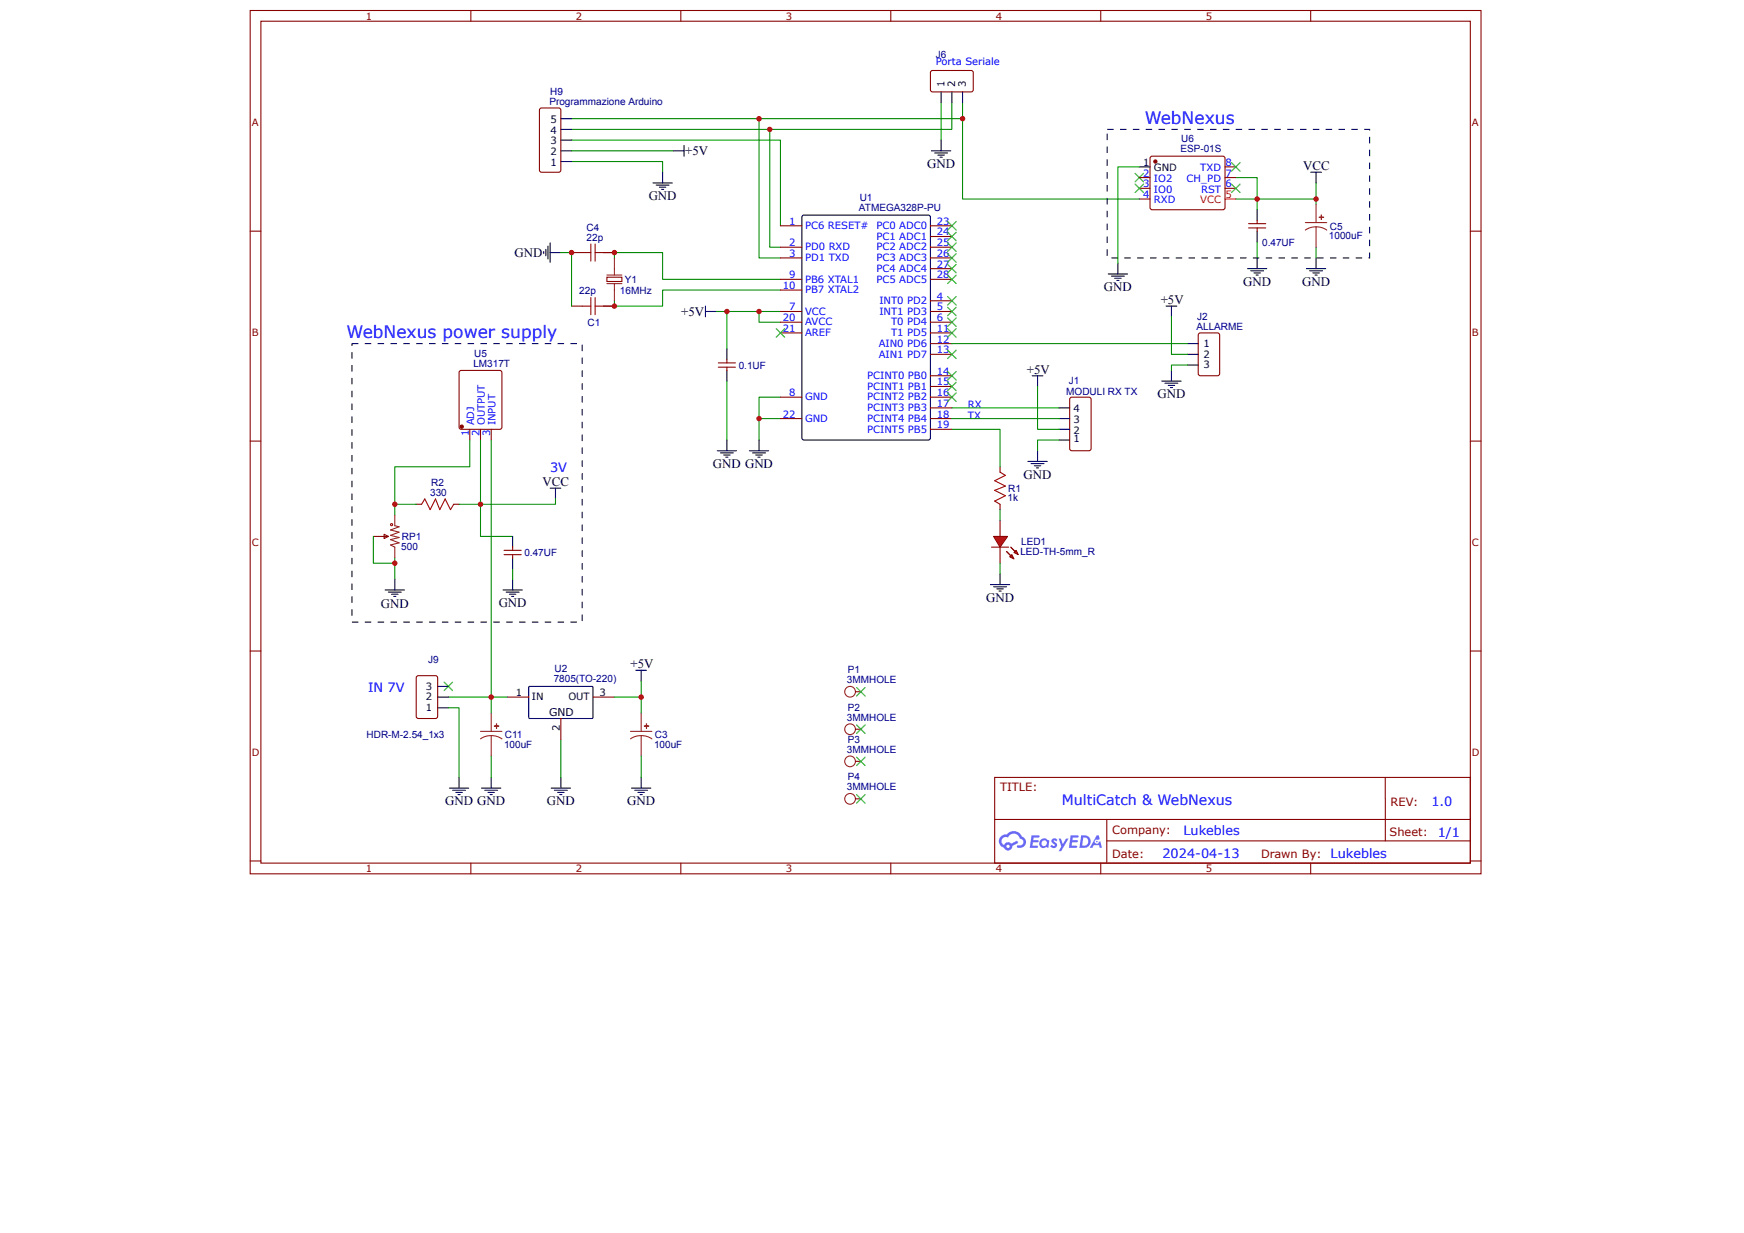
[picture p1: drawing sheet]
<svg xmlns="http://www.w3.org/2000/svg" width="297mm" height="210mm" viewBox="0 0 297 210" stroke-linecap="round" stroke-linejoin="round" font-family="sans-serif">
<g fill="none" stroke="#800" stroke-width=".18">
<path d="M42.6 1.8h209.6v147h-209.6zM44.4 3.6h206v143.4h-206zM80.2 1.8v1.8M115.9 1.8v1.8M151.7 1.8v1.8M187.5 1.8v1.8M223.2 1.8v1.8M42.6 39.4h1.8M250.4 39.4h1.8M42.6 75.1h1.8M250.4 75.1h1.8M42.6 110.9h1.8"/>
<path d="M250.4 110.9h1.8M169.4 132.4h81v14.6h-81zM169.4 139.6h80.9M188.5 139.6v7.3M235.9 132.4v10.8M42.6 146.6h1.8M80.2 147v1.8M115.9 147v1.8M151.7 147v1.8M187.5 147v1.8M188.5 143.2h61.8M223.2 147v1.8"/>
<path d="M250.4 146.6h1.8"/>
</g>
<g fill="#58f">
<path d="M179.2 142.9l.4-.1h.3l.2 .2-.2 .3a.24 .24 0 0 0-.2-.2 .24 .24 0 0 0-.2 .1v.1a.75 .75 0 0 1 .4 1l-.6 .1-.4-.3 .2-.2 .4 .2 .1-.2a.91 .91 0 0 1-.5-.9z"/>
<path d="M180.3 142.8h.4l.3 1 .6-1h.4l-1.3 2.2h-.4l.4-.8z"/>
<path d="M175.7 142.3h1.3v.1l-.1 .2h-.9v.5h.7l.2 .2-.2 .2h-.8l-.1 .5h.8l.1 .1v.2l-1.3 .1z"/>
<path d="M182.3 142.3h1.4v.1l-.2 .2h-.8l-.1 .5h.8l.2 .2-.2 .2h-.8l-.1 .5h.8l.1 .1v.2l-1.4 .1z"/>
<path d="M186.8 142.3h.3l.2 .6-.3 .2a.36 .36 0 0 0-.5 .1 .36 .36 0 0 0 .2 .5 .36 .36 0 0 0 .4-.3l.3-.1 .3 1.1h-.4l-.2-.5h-.8l-.3 .5h-.4z"/>
<path d="M184.1 142.3l-.3 2.1h.7a1.09 1.09 0 0 0 1.2-1.1 1.09 1.09 0 0 0-1.2-1zM184.5 142.6a.73 .73 0 0 1 .8 .9 .73 .73 0 0 1-1 .5z"/>
<path d="M177.3 143a.8 .8 0 0 0-.2 1.1 .8 .8 0 0 0 1.1 .2l.3 .1 .2-1.2-.3-.1a.72 .72 0 0 0-1.1-.1zM177.3 143.6a.5 .5 0 0 1 1 0 .5 .5 0 0 1-1 0z"/>
<path d="M170.4 142.5a1.14 1.14 0 0 0 .6 1.9 .73 .73 0 0 0 .8 .4 .73 .73 0 0 0 .6-.7l1-.5-.2-.4-1 .5a.74 .74 0 0 0-1.2 .2 .71 .71 0 0 1-.4-1 .71 .71 0 0 1 1.1-.2 1.07 1.07 0 0 1 1.1-.7 1.07 1.07 0 0 1 .9 .9 .59 .59 0 0 1 .5 .7 .59 .59 0 0 1-.8 .4h-.2v.3a1.02 1.02 0 0 0 1.4-.5 1.02 1.02 0 0 0-.6-1.3 1.58 1.58 0 0 0-2.6-.4l-.4 .1zM171.4 144.2a.28 .28 0 0 1 .5 0 .28 .28 0 0 1-.5 0z"/>
<circle cx="186.8" cy="143.3" r=".14"/>
</g>
<g fill="#000">
<path d="M132.2 56l1.4 1.4zM133.6 56l-1.4 1.4z"/>
<path d="M75.6 116.2l1.5 1.4zM77.1 116.2l-1.5 1.4z"/>
</g>
<path d="M132.2 56l1.4 1.4M133.6 56l-1.4 1.4M75.6 116.2l1.5 1.4M77.1 116.2l-1.5 1.4" fill="none" stroke="#3c3" stroke-width=".18"/>
<g fill="none" stroke="#8d2323" stroke-width=".18">
<path d="M103.4 48.3h2.5M103.4 46.8h2.5M104.6 43.9v2.9M104.6 48.3v2.9M81.8 124.6h3.7M83.7 125.3l-1.2 .2-.7 .3M83.7 125.3l.7 .1 1.1 .4M83.7 121.5v3.1M83.7 125.3v3.5"/>
<circle cx="144.8" cy="117.8" r=".91"/>
<circle cx="144.8" cy="129.7" r=".91"/>
<circle cx="144.8" cy="136.1" r=".91"/>
<circle cx="144.8" cy="124.2" r=".91"/>
</g>
<g fill="none" stroke="#800" stroke-width=".18">
<path d="M92 18.4h3.1l.4 .2v10.4l-.2 .3h-3.1l-.3-.1v-10.4zM132.9 38.5h3.7M158.4 38.5h3.7M103.4 47.2h2.5v.7h-2.5zM132.9 42.1h3.7M132.9 43.9h3.7M132.9 53.1h3.7M132.9 54.9h3.7M132.9 47.6h3.7M132.9 49.4h3.7M132.9 56.7h3.7M158.4 42.1h3.7"/>
<path d="M158.4 43.9h3.7M158.4 51.2h3.7M158.4 53.1h3.7M158.4 54.9h3.7M158.4 47.6h3.7M158.4 56.7h3.7M158.4 58.5h3.7M158.4 40.3h3.7M158.4 45.8h3.7M132.9 67.6h3.7M132.9 71.3h3.7M158.4 67.6h3.7"/>
<path d="M158.4 60.3h3.7M158.4 64h3.7M158.4 65.8h3.7M158.4 69.5h3.7M158.4 71.3h3.7M158.4 73.1h3.7M145.7 117.8h.9M145.7 136.1h.9M145.7 129.7h.9M145.7 124.2h.9"/>
</g>
<g fill="none" stroke="#080" stroke-width=".18">
<path d="M160.3 17.5v6.4M162.1 17.5v4.5h-31M163.9 17.5v2.7h-34.6M97.3 27.5h15.5v1.8M97.3 20.2h32v23.7h3.6M97.3 22h33.8v20.1h1.8M97.3 23.9h35.6v14.6M97.3 25.7h17.4M102.8 43h10v4.6h20.1M104.6 43v.9M104.6 51.2v.9M122 53.1h1.8"/>
<path d="M129.3 53.1h-5.5v6.3M132.9 53.1h-3.6v1.8h3.6M132.9 49.4h-20.1v2.7h-10M123.8 64.9v10M129.3 71.3v3.6M132.9 67.6h-3.6v3.7h3.6"/>
</g>
<g fill="none" stroke="#000" stroke-width=".18">
<path d="M95.5 25.7h1.8M95.5 27.5h1.8M95.5 23.9h1.8M95.5 22h1.8M95.5 20.2h1.8M111.2 31.2h3.3M111.7 31.5h2.2M112.3 31.9h1.1M112.7 32.3h.3M112.8 29.3v1.9M114.7 25.7h1.8M116.5 24.8v1.8"/>
<path d="M136.6 36.8l.3-.2h21.2l.3 .2v37.8l-.1 .3h-21.4l-.3-.1zM158.6 25.7h3.3M159.2 26.1h2.2M159.7 26.4h1.1M160.1 26.8h.4M160.3 23.9v1.8M92.6 42.8v.4M93 42.5v1.1M93.3 41.9v2.2M93.7 43h1.8M93.7 41.4v3.3M120.1 53.1h1.9"/>
<path d="M120.1 52.1v1.9M122.1 76.8h3.3M122.7 77.1h2.2M123.2 77.5h1.1M123.6 77.9h.4M123.8 74.9v1.9M127.6 76.8h3.3M128.2 77.1h2.2M128.7 77.5h1.1M129.1 77.9h.3M129.3 74.9v1.9M168.7 99.6h3.2"/>
<path d="M169.2 99.9h2.2M170.3 97.7v1.9M108.3 114.2h1.8M109.2 114.2v1.8M169.8 100.3h1.1M170.1 100.7h.4M107.6 134.2h3.2M108.1 134.6h2.2M108.6 135h1.1M109 135.3h.4M109.2 132.4v1.8"/>
</g>
<path d="M84.2 123.7h.7z" fill="#8d2323"/>
<path d="M84.2 123.7h.7z" fill="none" stroke="#8d2323" stroke-width=".18"/>
<path d="M84.5 123.3l.1 .7z" fill="#8d2323"/>
<path d="M84.5 123.3l.1 .7zM107.4 124.6h3.6M109.2 125.3l-.8 .1-1 .4M109.2 125.3l.8 .1 1 .4M109.2 121.5v3.1M109.2 125.3v3.5" fill="none" stroke="#8d2323" stroke-width=".18"/>
<path d="M109.7 123.7h.8z" fill="#8d2323"/>
<path d="M109.7 123.7h.8z" fill="none" stroke="#8d2323" stroke-width=".18"/>
<path d="M110.1 123.3v.7z" fill="#8d2323"/>
<path d="M110.1 123.3v.7z" fill="none" stroke="#8d2323" stroke-width=".18"/>
<path d="M76.4 118.7h7.3v2.8" fill="none" stroke="#080" stroke-width=".18"/>
<g fill="#000">
<path d="M145.9 117.1l1.4 1.4zM145.9 118.5l1.4-1.4z"/>
<path d="M145.9 123.5l1.4 1.4zM145.9 124.9l1.4-1.4z"/>
<path d="M145.9 128.9l1.4 1.5zM145.9 130.4l1.4-1.5z"/>
<path d="M145.9 135.3l1.4 1.5zM147.3 135.3l-1.4 1.5z"/>
</g>
<path d="M145.9 117.1l1.4 1.4M147.3 117.1l-1.4 1.4M145.9 123.5l1.4 1.4M145.9 128.9l1.4 1.5M145.9 135.3l1.4 1.5M147.3 123.5l-1.4 1.4M147.3 128.9l-1.4 1.5M147.3 135.3l-1.4 1.5" fill="none" stroke="#3c3" stroke-width=".18"/>
<path d="M170.3 80.4l.9 .6-1.8 .9 1.8 .9-1.8 .7 1.8 .9-1.8 .9 .9 .6" fill="none" stroke="#a00000" stroke-width=".18"/>
<path d="M170.3 79.5v.9M170.3 85.9v.9" fill="none" stroke="#800" stroke-width=".18"/>
<path d="M169.2 91.4h2.4l-1.3 1.8z" fill="#f00"/>
<path d="M168.8 93.2h3M169.2 91.4h2.4l-1.3 1.8z" fill="none" stroke="#800" stroke-width=".18"/>
<path d="M172.1 93.2l.8 .7z" fill="#800"/>
<path d="M172.1 93.2l.8 .7" fill="none" stroke="#800" stroke-width=".18"/>
<path d="M171.4 93.9l.7 .7z" fill="#800"/>
<path d="M171.4 93.9l.7 .7" fill="none" stroke="#800" stroke-width=".18"/>
<path d="M172.7 94.1l.3-.4 .4 .8z" fill="#f00"/>
<path d="M173 93.7l.4 .8-.7-.4z" fill="none" stroke="#800" stroke-width=".18"/>
<path d="M171.9 94.8l.4-.3 .4 .7z" fill="#f00"/>
<g fill="none" stroke="#800" stroke-width=".18">
<path d="M158.5 12.2l.3-.2 6.8 .1 .1 .3v3.1l-.3 .2-6.8-.1-.2-.3zM97.3 43h1.9M97.3 52.1h1.9M102.8 43h1.8M102.8 52.1h1.8M78.2 63.3l.3-.2h6.6l.3 .2 .1 9.5-.2 .3h-6.8l-.3-.2zM170.3 88.6v2.8M170.3 93.2v2.7M171.9 94.8l.4-.3 .4 .7zM70.9 115.3l.3-.2h3l.3 .2v6.7l-.1 .3-3.2 .1-.3-.2zM86.4 118.7h3.6M101 118.7h3.6"/>
<path d="M95.5 122.4v3.6"/>
</g>
<g fill="none" stroke="#000" stroke-width=".18">
<path d="M160.3 15.7v1.8M162.1 15.7v1.8M163.9 15.7v1.8M223.2 29.3h1.8M224.1 29.3v1.9M212.4 45.8h3.3M213 46.1h2.2M213.5 46.5h1.1M213.9 46.8h.4M214.1 43.9v1.9M67.2 98.7v1.8M93.7 83.2h1.8"/>
<path d="M94.6 83.2v1.8M65.6 100.5h3.3M66.1 100.8h2.2M66.7 101.2h1.1M67.1 101.6h.3M74.5 116.9h1.9M74.5 118.7h1.9M90.1 117h10.8v5.3h-10.8zM74.5 120.6h1.9"/>
</g>
<path d="M99.2 43h1.4M99.2 52.1h1.4M100.6 41.6v2.9M100.6 50.7v2.9M101.3 41.6v2.9M101.3 50.7v2.9M101.3 43h1.5M101.3 52.1h1.5" fill="none" stroke="#a00000" stroke-width=".18"/>
<path d="M210.4 30.2h3.7v3.7M210.4 33.9h3.7v1.8M214.1 41.2v2.7M67.2 95v3.7" fill="none" stroke="#080" stroke-width=".18"/>
<path d="M193.3 29.5l1.5 1.5zM194.8 29.5l-1.5 1.5z" fill="#000"/>
<path d="M193.3 29.5l1.5 1.5M194.8 29.5l-1.5 1.5" fill="none" stroke="#3c3" stroke-width=".18"/>
<circle cx="78.6" cy="72.7" r=".27" fill="#800"/>
<g fill="none" stroke="#800" stroke-width=".18">
<path d="M195.9 26.8l.3-.2h12.2l.2 .4v8.5l-.3 .2h-12.3l-.2-.3zM80 73.1v1.8M81.8 73.1v1.8M83.7 73.1v1.8"/>
<circle cx="78.6" cy="72.7" r=".27"/>
</g>
<circle cx="196.8" cy="27.5" r=".27" fill="#800"/>
<g fill="none" stroke="#800" stroke-width=".18">
<path d="M194 30.2h1.8M194 32.1h1.8M194 33.9h1.8M208.6 30.2h1.8M208.6 32.1h1.8M208.6 28.4h1.8M204.1 56.9l.3-.2h2.9l.4 .2v6.7l-.2 .3-3.1 .1-.3-.2zM182.3 67.7l3.1-.1 .4 .2v8.6l-.2 .3-3.1 .1-.3-.2v-8.6zM63.6 91.4h2.5M65.4 91l.7 .4-.7 .3z"/>
<circle cx="196.8" cy="27.5" r=".27"/>
</g>
<g fill="none" stroke="#000" stroke-width=".18">
<path d="M194 28.4h1.8M188.7 46.7h3.3M189.3 47h2.2M189.8 47.4h1.1M190.2 47.8h.4M190.4 44.8v1.9M198.6 52.1h1.8M199.5 52.1v1.9M202.2 58.5h1.9M222.5 45.8h3.3M223 46.1h2.2M223.6 46.5h1.1"/>
<path d="M223.9 46.8h.4M224.1 43.9v1.9M175 78.6h3.3M175.6 79h2.2M175.8 64h1.8M176.1 79.3h1.1M176.5 79.7h.4M176.7 64v1.8M176.7 76.8v1.8M180.3 74.9h1.9M180.3 73.1h1.9M180.3 71.3h1.9"/>
<path d="M180.3 69.5h1.9M197.9 64.9h3.2M198.4 65.3h2.2M198.9 65.6h1.1M199.3 66h.4M199.5 63.1v1.8M202.2 62.2h1.9M202.2 60.3h1.9M87.3 98.7v1.8M85.7 100.5h3.2M86.2 100.8h2.2M86.8 101.2h1"/>
<path d="M87.1 101.6h.4M76.5 134.2h3.3M77.1 134.6h2.2M77.6 135h1.1M78 135.3h.4M78.2 132.4v1.8M82 134.2h3.3M82.6 134.6h2.1M83.1 135h1.1M83.5 135.3h.3M83.7 132.4v1.8M93.9 134.2h3.3"/>
<path d="M94.4 134.6h2.2M95 135h1.1M95.3 135.3h.4M95.5 132.4v1.8"/>
</g>
<path d="M208.6 33.9h1.8" fill="none" stroke="#f00" stroke-width=".18"/>
<g fill="#000">
<path d="M161.4 37.7l1.4 1.5zM161.4 39.2l1.4-1.5z"/>
<path d="M161.4 39.6l1.4 1.4zM161.4 41l1.4-1.4z"/>
<path d="M193.3 31.3l1.5 1.5zM194.8 31.3l-1.5 1.5z"/>
<path d="M209.7 31.3l1.5 1.5zM209.7 32.8l1.5-1.5z"/>
<path d="M161.4 41.4l1.4 1.4zM161.4 42.8l1.4-1.4z"/>
<path d="M161.4 43.2l1.4 1.5zM161.4 44.7l1.4-1.5z"/>
<path d="M161.4 45l1.4 1.5zM162.8 45l-1.4 1.5z"/>
<path d="M161.4 46.8l1.4 1.5zM161.4 48.3l1.4-1.5z"/>
<path d="M161.4 50.5l1.4 1.5zM161.4 52l1.4-1.5z"/>
<path d="M161.4 52.3l1.4 1.5zM161.4 53.8l1.4-1.5z"/>
<path d="M161.4 54.1l1.4 1.5zM161.4 55.6l1.4-1.5z"/>
<path d="M161.4 56l1.4 1.4zM162.8 56l-1.4 1.4z"/>
<path d="M161.4 59.6l1.4 1.5zM161.4 61.1l1.4-1.5z"/>
<path d="M161.4 63.3l1.4 1.4zM161.4 64.7l1.4-1.4z"/>
<path d="M161.4 65.1l1.4 1.5zM161.4 66.6l1.4-1.5z"/>
<path d="M161.4 66.9l1.4 1.5zM161.4 68.4l1.4-1.5z"/>
</g>
<g fill="none" stroke="#3c3" stroke-width=".18">
<path d="M161.4 37.7l1.4 1.5M161.4 39.6l1.4 1.4M162.8 37.7l-1.4 1.5M162.8 39.6l-1.4 1.4M193.3 31.3l1.5 1.5M194.8 31.3l-1.5 1.5M209.7 31.3l1.5 1.5M211.2 31.3l-1.5 1.5M161.4 41.4l1.4 1.4M161.4 43.2l1.4 1.5M161.4 45l1.4 1.5M161.4 46.8l1.4 1.5"/>
<path d="M161.4 50.5l1.4 1.5M161.4 52.3l1.4 1.5M161.4 54.1l1.4 1.5M161.4 56l1.4 1.4M161.4 59.6l1.4 1.5M162.8 41.4l-1.4 1.4M162.8 43.2l-1.4 1.5M162.8 45l-1.4 1.5M162.8 46.8l-1.4 1.5M162.8 50.5l-1.4 1.5M162.8 52.3l-1.4 1.5M162.8 54.1l-1.4 1.5"/>
<path d="M162.8 56l-1.4 1.4M162.8 59.6l-1.4 1.5M161.4 63.3l1.4 1.4M161.4 65.1l1.4 1.5M161.4 66.9l1.4 1.5M162.8 63.3l-1.4 1.4M162.8 65.1l-1.4 1.5M162.8 66.9l-1.4 1.5"/>
</g>
<g fill="none" stroke="#080" stroke-width=".18">
<path d="M163.9 20.2v13.7h30.1M194 28.4h-3.6v16.4M214.1 33.9h10M224.1 31.2v3.6M95.5 43h1.8v9.1M162.1 58.5h40.1M199.5 54v6.3h2.7M224.1 42.1v1.8M81.8 74.9v16.5h5.5M162.1 73.1h8.2v6.4M162.1 71.3h18.2M162.1 69.5h18.2"/>
<path d="M176.7 65.8v7.3h3.6M180.3 74.9h-3.6v1.9M202.2 62.2h-2.7v.9M87.3 96.8v1.9M170.3 86.8v1.8M170.3 95.9v1.8M83.7 118.7h2.7M104.6 118.7h4.6M109.2 116v5.5M76.4 120.6h1.8v11.8M83.7 128.8v3.6M95.5 126v6.4"/>
<path d="M109.2 128.8v3.6"/>
</g>
<path d="M222.3 37.9h3.6M224.1 38.6l-1.1 .2-.7 .4M224.1 38.6l1.2 .2 .6 .4M224.1 34.8v3.1M224.1 38.6v3.5M67.2 87.7v1.8l.8 .2-1.5 .6 1.5 .3-1.5 .6 1.5 .3-1.5 .4 1.5 .6-1.5 .3 .7 .4v1.8" fill="none" stroke="#8d2323" stroke-width=".18"/>
<circle cx="66.7" cy="89.4" r=".18" fill="none" stroke="#a00000" stroke-width=".18"/>
<path d="M224.7 37h.7z" fill="#8d2323"/>
<path d="M224.7 37h.7z" fill="none" stroke="#8d2323" stroke-width=".18"/>
<path d="M225 36.6v.8z" fill="#8d2323"/>
<path d="M225 36.6v.8z" fill="none" stroke="#8d2323" stroke-width=".18"/>
<path d="M209.7 27.7l1.5 1.5zM209.7 29.2l1.5-1.5z" fill="#000"/>
<path d="M209.7 27.7l1.5 1.5M211.2 27.7l-1.5 1.5" fill="none" stroke="#3c3" stroke-width=".18"/>
<g fill="none" stroke="#800" stroke-width=".18">
<path d="M212.6 38.8h2.9M212.6 38.1h2.9M214.1 37.5v.6M214.1 38.8v.6M122.3 62.5h2.9M122.3 61.8h2.9M123.8 61.3v.5M123.8 62.5v.6M70.9 85.9h.9M77.3 85.9h.9M85.8 94.5h3M85.8 93.7h3"/>
<path d="M87.3 93.2v.5M87.3 94.5v.5"/>
</g>
<path d="M214.1 35.7v1.8M214.1 39.4v1.8M123.8 59.4v1.9M123.8 63.1v1.8M87.3 91.4v1.8M87.3 95v1.8" fill="none" stroke="#000" stroke-width=".18"/>
<path d="M80 74.9v4.6h-12.8v8.2M83.7 74.9v43.8M63.6 91.4v4.5h3.6M67.2 85.9h3.7M94.6 85v.9h-16.4" fill="none" stroke="#080" stroke-width=".18"/>
<path d="M71.8 85.9l.5-.9 1 1.8 .9-1.8 .7 1.8 .9-1.8 .9 1.8 .6-.9" fill="none" stroke="#a00000" stroke-width=".18"/>
<path d="M188.6 22h44.6v21.9h-44.6zM59.9 58.5h39.3v47.5h-39.3z" fill="none" stroke="#000" stroke-width=".18" stroke-dasharray="1.1 1.1" stroke-linecap="butt"/>
<g fill="#c00">
<circle cx="104.6" cy="52.1" r=".46"/>
<circle cx="104.6" cy="43" r=".46"/>
<circle cx="131.1" cy="22" r=".46"/>
<circle cx="129.3" cy="20.2" r=".46"/>
<circle cx="129.3" cy="53.1" r=".46"/>
<circle cx="123.8" cy="53.1" r=".46"/>
<circle cx="214.1" cy="33.9" r=".46"/>
<circle cx="163.9" cy="20.2" r=".46"/>
<circle cx="83.7" cy="118.7" r=".46"/>
<circle cx="109.2" cy="118.7" r=".46"/>
<circle cx="224.1" cy="33.9" r=".46"/>
<circle cx="129.3" cy="71.3" r=".46"/>
<circle cx="97.3" cy="43" r=".46"/>
<circle cx="67.2" cy="95.9" r=".46"/>
<circle cx="81.8" cy="85.9" r=".46"/>
<circle cx="67.2" cy="85.9" r=".46"/>
</g>
<g font-size="2.9" fill="#00f">
<text x="194.9" y="21.1">WebNexus</text>
<text x="59" y="57.6">WebNexus power supply</text>
</g>
<text font-size="2.4" fill="#00f" x="180.8" y="137.1">MultiCatch &amp; WebNexus</text>
<g font-size="2.2">
<text x="116.7" y="26.4">+5V</text>
<text x="157.9" y="28.6">GND</text>
<text x="221.9" y="29">VCC</text>
<text x="110.5" y="34.1">GND</text>
<text x="87.6" y="43.8">GND</text>
<text x="116" y="53.8">+5V</text>
<text x="188" y="49.6">GND</text>
<text x="197.7" y="51.8">+5V</text>
<text x="211.7" y="48.7">GND</text>
<text x="221.8" y="48.7">GND</text>
<text x="174.9" y="63.6">+5V</text>
<text x="197.1" y="67.8">GND</text>
<text x="92.4" y="82.8">VCC</text>
<text x="121.4" y="79.7">GND GND</text>
<text x="174.3" y="81.5">GND</text>
<text x="64.9" y="103.6">GND</text>
<text x="84.9" y="103.4">GND</text>
<text x="167.9" y="102.5">GND</text>
<text x="107.4" y="113.8">+5V</text>
<text x="75.8" y="137.2">GND GND</text>
<text x="93.1" y="137.2">GND</text>
<text x="106.8" y="137.2">GND</text>
</g>
<g font-size="2.2" fill="#00f">
<text x="93.7" y="80.4">3V</text>
<text x="62.7" y="117.8">IN 7V</text>
<text x="243.8" y="137.2">1.0</text>
<text x="201.5" y="142.1">Lukebles</text>
<text x="244.9" y="142.5">1/1</text>
<text x="198" y="146.2">2024-04-13</text>
<text x="226.6" y="146.1">Lukebles</text>
</g>
<g font-size="1.9" fill="#800">
<text x="170.3" y="134.8">TITLE:</text>
<text x="236.8" y="137.2">REV:</text>
<text x="189.4" y="142.1">Company:</text>
<text x="236.6" y="142.4">Sheet:</text>
<text x="189.4" y="146.1">Date:</text>
<text x="214.8" y="146.1">Drawn By:</text>
</g>
<text font-size="1.8" x="93.5" y="122">GND</text>
<g font-size="1.7" fill="#800">
<text x="62.3" y="3.3">1</text>
<text x="98.1" y="3.3">2</text>
<text x="133.8" y="3.3">3</text>
<text x="169.6" y="3.3">4</text>
<text x="205.3" y="3.3">5</text>
<text x="42.9" y="21.5">A</text>
<text x="250.7" y="21.5">A</text>
<text x="42.9" y="57.2">B</text>
<text x="250.7" y="57.2">B</text>
<text x="42.9" y="93">C</text>
<text x="250.7" y="93">C</text>
<text x="42.9" y="128.8">D</text>
<text x="250.7" y="128.8">D</text>
<text x="62.3" y="148.6">1</text>
<text x="98.1" y="148.6">2</text>
<text x="133.8" y="148.6">3</text>
<text x="169.6" y="148.6">4</text>
<text x="205.3" y="148.6">5</text>
</g>
<g font-size="1.7" fill="#00f">
<text x="159.4" y="11.1">Porta Seriale</text>
<text x="204.4" y="29.2">TXD</text>
<text x="208.7" y="28.2">8</text>
<text x="194.7" y="30.1">2</text>
<text x="194.7" y="31.9">3</text>
<text x="194.7" y="33.7">4</text>
<text x="196.5" y="31">IO2</text>
<text x="196.5" y="32.8">IO0</text>
<text x="196.5" y="34.6">RXD</text>
<text x="202" y="31">CH_PD</text>
<text x="204.5" y="32.8">RST</text>
<text x="208.7" y="31.9">6</text>
<text x="208.7" y="30.1">7</text>
<text x="134.4" y="38.3">1</text>
<text x="134.4" y="41.9">2</text>
<text x="137.1" y="39">PC6 RESET#</text>
<text x="149.3" y="39">PC0 ADC0</text>
<text x="149.3" y="40.8">PC1 ADC1</text>
<text x="159.5" y="38.3">23</text>
<text x="159.5" y="40.1">24</text>
<text x="159.5" y="41.9">25</text>
<text x="134.4" y="43.7">3</text>
<text x="134.4" y="47.4">9</text>
<text x="137.1" y="42.7">PD0 RXD</text>
<text x="137.1" y="44.5">PD1 TXD</text>
<text x="149.3" y="42.7">PC2 ADC2</text>
<text x="149.3" y="44.5">PC3 ADC3</text>
<text x="149.3" y="46.3">PC4 ADC4</text>
<text x="159.5" y="43.7">26</text>
<text x="159.5" y="45.6">27</text>
<text x="159.5" y="47.4">28</text>
<text x="133.3" y="49.2">10</text>
<text x="134.4" y="52.9">7</text>
<text x="137.1" y="53.6">VCC</text>
<text x="137.1" y="48.1">PB6 XTAL1</text>
<text x="137.1" y="50">PB7 XTAL2</text>
<text x="149.3" y="48.1">PC5 ADC5</text>
<text x="149.8" y="51.8">INT0 PD2</text>
<text x="149.8" y="53.6">INT1 PD3</text>
<text x="159.5" y="51">4</text>
<text x="159.5" y="52.9">5</text>
<text x="133.3" y="54.7">20</text>
<text x="133.3" y="56.5">21</text>
<text x="137.1" y="55.4">AVCC</text>
<text x="137.1" y="57.2">AREF</text>
<text x="149.6" y="59.1">AIN0 PD6</text>
<text x="151.7" y="55.4">T0 PD4</text>
<text x="151.7" y="57.2">T1 PD5</text>
<text x="159.5" y="54.7">6</text>
<text x="159.5" y="56.5">11</text>
<text x="159.5" y="58.3">12</text>
<text x="147.7" y="64.5">PCINT0 PB0</text>
<text x="149.6" y="60.9">AIN1 PD7</text>
<text x="159.5" y="60.2">13</text>
<text x="159.5" y="63.8">14</text>
<text x="159.5" y="65.6">15</text>
<text x="133.3" y="71.1">22</text>
<text x="134.4" y="67.5">8</text>
<text x="137.1" y="68.2">GND</text>
<text x="137.1" y="71.8">GND</text>
<text x="147.7" y="66.4">PCINT1 PB1</text>
<text x="147.7" y="68.2">PCINT2 PB2</text>
<text x="147.7" y="70">PCINT3 PB3</text>
<text x="147.7" y="71.8">PCINT4 PB4</text>
<text x="159.5" y="67.5">16</text>
<text x="159.5" y="69.3">17</text>
<text x="159.5" y="71.1">18</text>
<text x="164.8" y="69.5">RX</text>
<text x="164.8" y="71.3">TX</text>
<text x="79.8" y="74.3" transform="rotate(-90 79.8 74.3)">1</text>
<text x="80.7" y="72.4" transform="rotate(-90 80.7 72.4)">ADJ</text>
<text x="81.6" y="74.3" transform="rotate(-90 81.6 74.3)">2</text>
<text x="82.6" y="72.4" transform="rotate(-90 82.6 72.4)">OUTPUT</text>
<text x="83.5" y="74.3" transform="rotate(-90 83.5 74.3)">3</text>
<text x="84.4" y="72.4" transform="rotate(-90 84.4 72.4)">INPUT</text>
<text x="147.7" y="73.7">PCINT5 PB5</text>
<text x="159.5" y="72.9">19</text>
</g>
<g font-size="1.7" fill="#000080">
<text x="159.4" y="9.9">J6</text>
<text x="93.6" y="17.8">Programmazione Arduino</text>
<text x="93.7" y="16.2">H9</text>
<text x="201" y="25.9">ESP-01S</text>
<text x="201.1" y="24.2">U6</text>
<text x="146.3" y="35.9">ATMEGA328P-PU</text>
<text x="146.4" y="34.2">U1</text>
<text x="99.9" y="41">22p</text>
<text x="99.9" y="39.4">C4</text>
<text x="214.9" y="41.8">0.47UF</text>
<text x="226.3" y="40.7">1000uF</text>
<text x="226.5" y="39.1">C5</text>
<text x="98.7" y="50">22p</text>
<text x="105.6" y="50">16MHz</text>
<text x="106.4" y="48.2">Y1</text>
<text x="100.1" y="55.5">C1</text>
<text x="203.8" y="56.2">ALLARME</text>
<text x="203.9" y="54.5">J2</text>
<text x="80.6" y="62.5">LM317T</text>
<text x="80.7" y="60.9">U5</text>
<text x="125.8" y="62.8">0.1UF</text>
<text x="182" y="65.4">J1</text>
<text x="181.6" y="67.3">MODULI RX TX</text>
<text x="73.4" y="82.8">R2</text>
<text x="171.7" y="83.7">R1</text>
<text x="73.3" y="84.4">330</text>
<text x="171.6" y="85.4">1k</text>
<text x="68.3" y="93.6">500</text>
<text x="68.5" y="91.9">RP1</text>
<text x="89.3" y="94.7">0.47UF</text>
<text x="173.8" y="94.5">LED-TH-5mm_R</text>
<text x="173.9" y="92.9">LED1</text>
<text x="72.9" y="112.9">J9</text>
<text x="94.3" y="116.2">7805(TO-220)</text>
<text x="94.4" y="114.5">U2</text>
<text x="144.2" y="116.4">3MMHOLE</text>
<text x="144.4" y="114.7">P1</text>
<text x="62.4" y="125.7">HDR-M-2.54_1x3</text>
<text x="86" y="125.7">C11</text>
<text x="111.5" y="125.7">C3</text>
<text x="144.2" y="122.7">3MMHOLE</text>
<text x="144.4" y="121.1">P2</text>
<text x="85.8" y="127.4">100uF</text>
<text x="111.4" y="127.4">100uF</text>
<text x="144.2" y="128.2">3MMHOLE</text>
<text x="144.4" y="126.5">P3</text>
<text x="144.2" y="134.6">3MMHOLE</text>
<text x="144.4" y="132.9">P4</text>
</g>
<g font-size="1.7">
<text x="160.8" y="14.7" transform="rotate(-90 160.8 14.7)">1</text>
<text x="162.6" y="14.7" transform="rotate(-90 162.6 14.7)">2</text>
<text x="164.5" y="14.7" transform="rotate(-90 164.5 14.7)">3</text>
<text x="93.8" y="22.8">4</text>
<text x="93.8" y="20.9">5</text>
<text x="93.8" y="28.2">1</text>
<text x="93.8" y="26.4">2</text>
<text x="93.8" y="24.6">3</text>
<text x="194.7" y="28.2">1</text>
<text x="196.5" y="29.2">GND</text>
<text x="205" y="59.1">1</text>
<text x="205" y="62.7">3</text>
<text x="205" y="60.9">2</text>
<text x="182.8" y="70.2">4</text>
<text x="182.8" y="75.3">1</text>
<text x="182.8" y="73.8">2</text>
<text x="182.8" y="72">3</text>
<text x="72.5" y="117.4">3</text>
<text x="72.5" y="119.3">2</text>
<text x="87.9" y="118.5">1</text>
<text x="90.6" y="119.3">IN</text>
<text x="96.8" y="119.3">OUT</text>
<text x="102.1" y="118.5">3</text>
<text x="72.5" y="121.1">1</text>
<text x="95.3" y="124.6" transform="rotate(-90 95.3 124.6)">2</text>
</g>
<g font-size="1.7" fill="#f00">
<text x="204.4" y="34.6">VCC</text>
<text x="208.7" y="33.7">5</text>
</g>
</svg>
